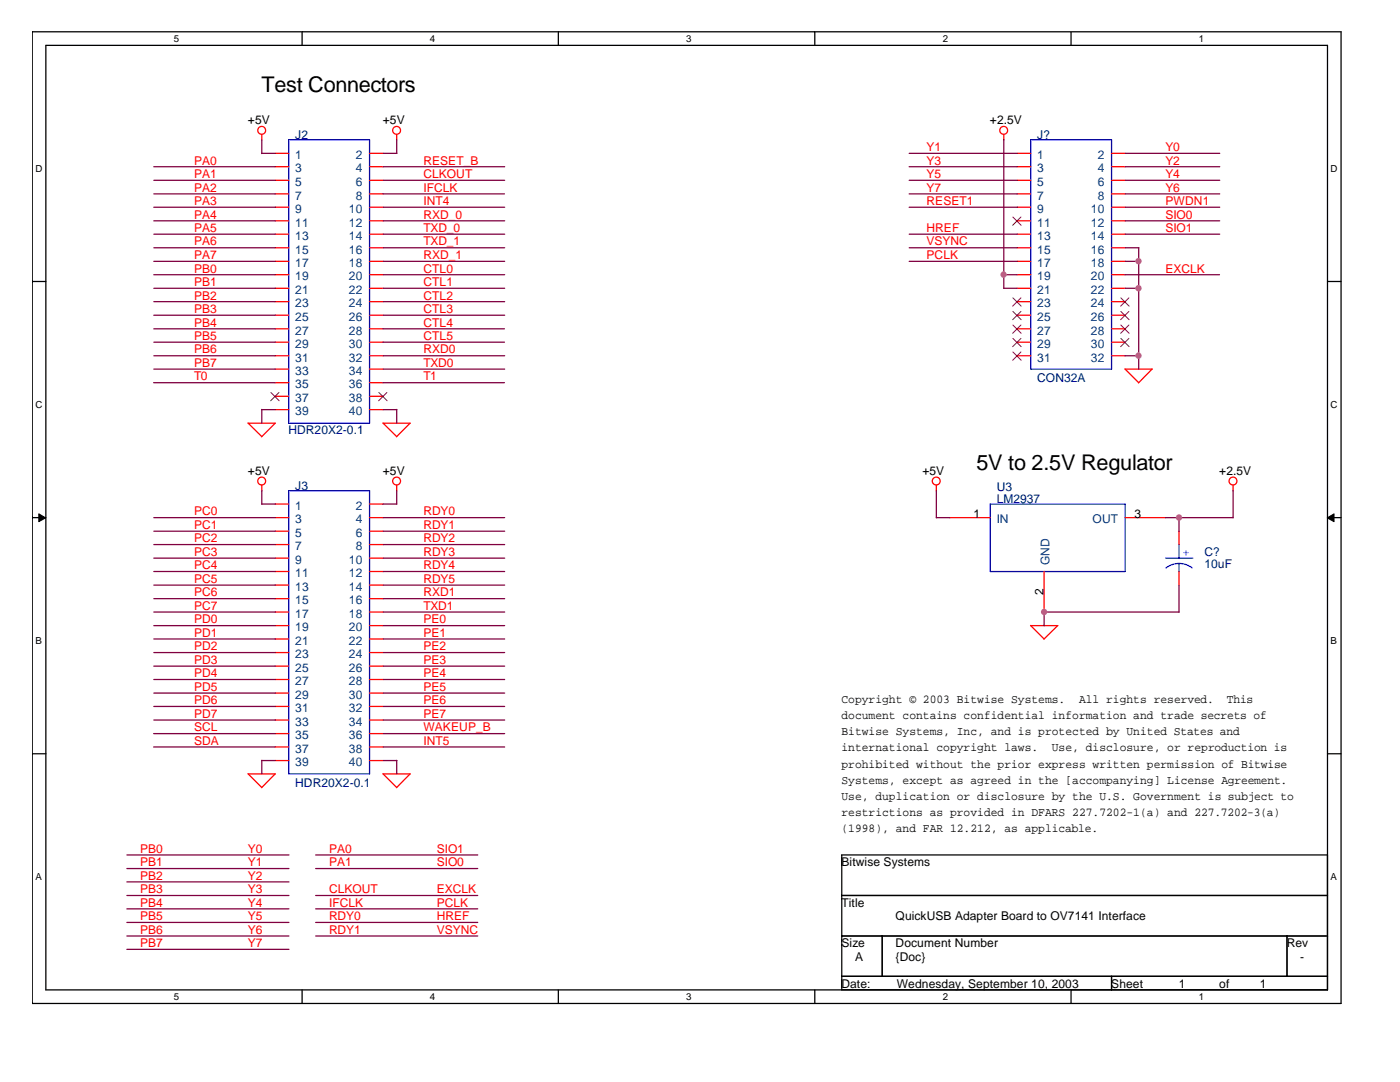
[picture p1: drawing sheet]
<svg xmlns="http://www.w3.org/2000/svg" width="279mm" height="216mm" viewBox="0 0 279 216" stroke-linecap="round" stroke-linejoin="round" font-family="sans-serif">
<path d="M6.4 6.3h261.2v193.9h-261.2zM9.2 9.1h255.7v188.4h-255.7z" fill="none" stroke="#000" stroke-width=".25"/>
<g fill="#fff">
<path d="M34.7 6.7h1v2.1h-1z"/>
<path d="M34.7 197.9h1v2.1h-1z"/>
</g>
<path d="M60.3 6.3v2.8M60.3 197.5v2.7" fill="none" stroke="#000" stroke-width=".25"/>
<g fill="#fff">
<path d="M85.8 6.7h1.1v2.1h-1.1z"/>
<path d="M85.8 197.9h1.1v2.1h-1.1z"/>
</g>
<path d="M111.4 6.3v2.8M111.4 197.5v2.7" fill="none" stroke="#000" stroke-width=".25"/>
<g fill="#fff">
<path d="M136.9 6.7h1.1v2.1h-1.1z"/>
<path d="M136.9 197.9h1.1v2.1h-1.1z"/>
</g>
<path d="M162.6 6.3v2.8M162.6 197.5v2.7" fill="none" stroke="#000" stroke-width=".25"/>
<g fill="#fff">
<path d="M188.1 6.7h1.1v2.1h-1.1z"/>
<path d="M188.1 197.9h1.1v2.1h-1.1z"/>
</g>
<path d="M213.7 6.3v2.8M213.7 197.5v2.7" fill="none" stroke="#000" stroke-width=".25"/>
<g fill="#fff">
<path d="M239.3 6.7h1v2.1h-1z"/>
<path d="M239.3 197.9h1v2.1h-1z"/>
<path d="M7.1 32.6h1.3v2.2h-1.3z"/>
<path d="M265.6 32.6h1.3v2.2h-1.3z"/>
<path d="M7.1 79.8h1.3v2.1h-1.3z"/>
<path d="M265.6 79.8h1.3v2.1h-1.3z"/>
</g>
<path d="M6.4 56.2h2.8M264.9 56.2h2.7" fill="none" stroke="#000" stroke-width=".25"/>
<g fill="#fff">
<path d="M7.1 126.9h1.2v2.1h-1.2z"/>
<path d="M265.6 126.9h1.2v2.1h-1.2z"/>
</g>
<path d="M6.4 103.3h2.8M264.9 103.3h2.7" fill="none" stroke="#000" stroke-width=".25"/>
<g fill="#000" stroke="#000" stroke-width=".2">
<path d="M7.7 102.5l1.4 .8-1.4 .8z" fill-rule="evenodd"/>
<path d="M264.9 103.3l1.3-.8v1.6z" fill-rule="evenodd"/>
</g>
<g fill="#fff">
<path d="M7.1 174h1.2v2.1h-1.2z"/>
<path d="M265.6 174h1.2v2.1h-1.2z"/>
</g>
<path d="M6.4 150.4h2.8M264.9 150.4h2.7M168 170.6h96.9v26.9h-96.9zM168 178.7h96.9M168 186.8h96.9M168 194.8h96.9M176.1 186.8v8M221.8 194.8v2.7M256.8 186.8v8" fill="none" stroke="#000" stroke-width=".25"/>
<g fill="none" stroke="#f00" stroke-width=".25">
<path d="M52.2 26.8v1.1M54.9 30.6h2.7M54.9 33.3h2.7M54.9 36h2.7M54.9 38.7h2.7M73.8 30.6h2.7M73.8 33.3h2.7M73.8 36h2.7M73.8 38.7h2.7M79.2 26.8v1.1M200.3 26.8v1.1M203 30.6h2.7"/>
<path d="M203 33.3h2.7M203 36h2.7M203 38.7h2.7M221.8 30.6h2.7M221.8 33.3h2.7M221.8 36h2.7M221.8 38.7h2.7M54.9 41.4h2.7M54.9 44.1h2.7M54.9 46.7h2.7M54.9 49.4h2.7M54.9 52.1h2.7"/>
<path d="M54.9 54.8h2.7M54.9 57.5h2.7M73.8 41.4h2.7M73.8 44.1h2.7M73.8 46.7h2.7M73.8 49.4h2.7M73.8 52.1h2.7M73.8 54.8h2.7M73.8 57.5h2.7M203 41.4h2.7M203 44.1h2.7M203 46.7h2.7"/>
<path d="M203 49.4h2.7M203 52.1h2.7M203 54.8h2.7M203 57.5h2.7M221.8 41.4h2.7M221.8 44.1h2.7M221.8 46.7h2.7M221.8 49.4h2.7M221.8 52.1h2.7M221.8 54.8h2.7M221.8 57.5h2.7M54.9 73.7h2.7"/>
<path d="M54.9 60.2h2.7M54.9 62.9h2.7M54.9 65.6h2.7M54.9 68.3h2.7M54.9 71h2.7M54.9 76.4h2.7M54.9 79.1h2.7M73.8 73.7h2.7M73.8 60.2h2.7M73.8 62.9h2.7M73.8 65.6h2.7M73.8 68.3h2.7"/>
<path d="M73.8 71h2.7M73.8 76.4h2.7M73.8 79.1h2.7M203 60.2h2.7M203 62.9h2.7M203 65.6h2.7M203 68.3h2.7M203 71h2.7M221.8 60.2h2.7M221.8 62.9h2.7M221.8 65.6h2.7M221.8 68.3h2.7"/>
<path d="M221.8 71h2.7M224.5 73.6l2.8 2.8M224.5 73.7h5.5M229.9 73.7l-2.7 2.7M49.5 84.4l2.7 2.7M49.5 84.4h5.5l-2.8 2.8M52.2 96.8v1.2M54.9 81.7h2.7M73.8 81.7h2.7M76.4 84.4l2.8 2.7M76.5 84.4h5.4M79.2 96.8v1.2"/>
<path d="M81.8 84.4l-2.7 2.8M186.9 96.8v1.2M246.1 96.8v1.2M54.9 103.3h2.7M54.9 100.6h2.7M54.9 106h2.7M54.9 108.7h2.7M54.9 111.4h2.7M54.9 114h2.7M54.9 116.7h2.7M54.9 119.5h2.7M73.8 103.3h2.7"/>
<path d="M73.8 100.6h2.7M73.8 106h2.7M73.8 108.7h2.7M73.8 111.4h2.7M73.8 114h2.7M73.8 116.7h2.7M73.8 119.5h2.7M189.5 103.3h8.1M208.4 114v8.1M224.5 103.3h8.1M235.3 106v2.7M235.3 114v2.7"/>
<path d="M54.9 124.8h2.7M54.9 122.1h2.7M54.9 127.5h2.7M54.9 130.2h2.7M54.9 132.9h2.7M54.9 135.6h2.7M54.9 138.3h2.7M73.8 124.8h2.7M73.8 122.1h2.7M73.8 127.5h2.7M73.8 130.2h2.7M73.8 132.9h2.7"/>
<path d="M73.8 135.6h2.7M73.8 138.3h2.7M205.7 124.8l2.6 2.7 2.8-2.7M205.7 124.8h5.4M49.5 154.4l2.7 2.7M49.5 154.4h5.5l-2.8 2.8M54.9 141h2.7M54.9 143.7h2.7M54.9 146.4h2.7M54.9 149h2.7M54.9 151.8h2.7M73.8 141h2.7"/>
<path d="M73.8 143.7h2.7M73.8 146.4h2.7M73.8 149h2.7M73.8 151.8h2.7M76.4 154.4l2.8 2.7M76.5 154.4h5.4M81.8 154.4l-2.7 2.8"/>
<circle cx="52.2" cy="26" r=".79"/>
<circle cx="79.1" cy="26" r=".79"/>
<circle cx="200.3" cy="26" r=".79"/>
<circle cx="52.2" cy="96" r=".79"/>
<circle cx="79.1" cy="96" r=".79"/>
<circle cx="186.8" cy="96" r=".79"/>
<circle cx="246.1" cy="96" r=".79"/>
</g>
<path d="M57.6 27.9h16.2v56.5h-16.2zM205.7 27.9h16.1v45.8h-16.1zM57.6 97.9h16.2v56.5h-16.2zM197.6 100.6h26.9v13.4h-26.9zM232.6 111.4h5.4M235.3 112.4l1.4 .3 1.2 .6M235.3 112.4l-1.4 .3-1.2 .6M235.3 108.7v2.7M235.3 112.4v1.7" fill="none" stroke="#00f" stroke-width=".25"/>
<g fill="none" stroke="#804000" stroke-width=".2">
<path d="M202.1 43.3l1.7 1.7M202.1 59.4l1.7 1.7M203.8 43.3l-1.7 1.7M203.8 59.4l-1.7 1.7M223.7 59.4l1.6 1.7M225.3 59.4l-1.7 1.7M54.1 78.3l1.6 1.7M55.7 78.3l-1.7 1.7M75.6 78.3l1.7 1.7M77.2 78.3l-1.6 1.7M202.1 62.1l1.7 1.7M202.1 64.9l1.7 1.6"/>
<path d="M202.1 67.5l1.7 1.7M202.1 70.2l1.7 1.7M203.8 62.1l-1.7 1.7M203.8 64.9l-1.7 1.6M203.8 67.5l-1.7 1.7M203.8 70.2l-1.7 1.7M223.7 62.1l1.6 1.7M223.7 64.9l1.6 1.6M223.7 67.5l1.6 1.7M225.3 62.1l-1.7 1.7M225.3 64.9l-1.7 1.6M225.3 67.5l-1.7 1.7"/>
</g>
<g fill="none" stroke="#800040" stroke-width=".25">
<path d="M30.7 33.3h24.3M30.7 36h24.3M30.7 38.7h24.3M52.2 30.6h2.7M52.2 27.9v2.7M76.4 38.7h24.3M76.5 30.6h2.7M76.5 33.3h24.2M76.5 36h24.2M79.2 27.8v2.8M181.4 30.6h21.6M181.4 33.3h21.6"/>
<path d="M181.4 36h21.6M181.4 38.7h21.6M200.3 27.8v29.7M224.5 30.6h18.9M224.5 33.3h18.9M224.5 36h18.9M224.5 38.7h18.9M30.7 41.4h24.3M30.7 44.1h24.3M30.7 46.7h24.3M30.7 49.4h24.3M30.7 54.8h24.3"/>
<path d="M30.7 57.5h24.3M30.7 52.1h24.3M76.5 41.4h24.2M76.5 44.1h24.2M76.5 46.7h24.2M76.5 49.4h24.2M76.5 54.8h24.2M76.5 57.5h24.2M76.5 52.1h24.2M181.4 41.4h21.6M181.4 46.7h21.6M181.4 49.4h21.6"/>
<path d="M181.4 52.1h21.6M200.3 54.8h2.7M200.3 57.5h2.7M224.5 54.8h18.9M224.5 41.4h18.9M224.5 44.1h18.9M224.5 46.7h18.9M224.5 49.4h2.8M224.5 57.5h2.8M224.5 52.1h2.8M227.3 49.4v24.3M30.7 76.4h24.2"/>
<path d="M30.7 71h24.3M30.7 60.2h24.3M30.7 68.3h24.3M30.7 65.6h24.3M30.7 62.9h24.3M30.7 73.7h24.3M76.4 68.3h24.3M76.4 65.6h24.3M76.4 76.4h24.3M76.5 71h24.2M76.5 60.2h24.2M76.5 62.9h24.2"/>
<path d="M76.5 73.7h24.2M224.5 71h2.8M52.2 81.7h2.7M52.2 81.7v2.7M52.2 97.9v2.7M76.5 81.7h2.7M79.2 81.7v2.7M79.2 97.9v2.7M186.9 97.9v5.4M246.1 97.9v5.4M30.7 103.3h24.3M30.7 116.7h24.3"/>
<path d="M30.7 108.7h24.3M30.7 106h24.3M30.7 111.4h24.3M30.7 114h24.3M30.7 119.5h24.3M52.2 100.6h2.8M76.4 100.6h2.8M76.5 103.3h24.2M76.5 116.7h24.2M76.5 108.7h24.2M76.5 106h24.2M76.5 111.4h24.2"/>
<path d="M76.5 114h24.2M76.5 119.5h24.2M186.9 103.3h2.7M232.6 103.3h13.5M235.3 103.2v2.8M235.3 116.7v5.5M30.7 122.1h24.3M30.7 132.9h24.3M30.7 124.8h24.3M30.7 130.2h24.3M30.7 127.5h24.3M30.7 138.3h24.3"/>
<path d="M30.7 135.6h24.3M76.5 122.1h24.2M76.5 132.9h24.2M76.5 124.8h24.2M76.5 130.2h24.2M76.5 127.5h24.2M76.5 138.3h24.2M76.5 135.6h24.2M235.3 122.1h-26.9v2.8M30.7 146.4h24.2M30.7 149h24.2M30.7 143.7h24.3"/>
<path d="M30.7 141h24.3M52.2 151.8h2.7M52.2 151.7v2.7M76.5 143.7h24.2M76.5 146.4h24.2M76.5 141h24.2M76.5 149h24.2M76.5 151.8h2.7M79.2 151.7v2.7M25.3 178.7h32.4M25.3 170.6h32.4M25.3 173.3h32.4"/>
<path d="M25.3 176h32.4M63 178.7h32.3M63 170.6h32.3M63 173.3h32.3M25.3 181.3h32.4M25.3 184.1h32.4M25.3 186.8h32.4M25.3 189.4h32.4M63 181.3h32.3M63 184.1h32.3M63 186.8h32.3"/>
</g>
<g fill="#f0f" stroke="#f0f" stroke-width=".25">
<circle cx="200.3" cy="54.8" r=".52"/>
<circle cx="227.2" cy="71" r=".52"/>
<circle cx="227.2" cy="52.1" r=".51"/>
<circle cx="227.2" cy="57.5" r=".52"/>
<circle cx="208.4" cy="122.1" r=".52"/>
<circle cx="235.3" cy="103.3" r=".52"/>
</g>
<g font-size="4.3">
<text x="52.2" y="18.4">Test Connectors</text>
<text x="194.9" y="93.8">5V to 2.5V Regulator</text>
</g>
<g font-size="2.4">
<text x="49.5" y="24.8">+5V</text>
<text x="76.4" y="24.8">+5V</text>
<text x="197.6" y="24.8">+2.5V</text>
<text x="49.5" y="94.8">+5V</text>
<text x="76.4" y="94.8">+5V</text>
<text x="184.1" y="94.8">+5V</text>
<text x="243.3" y="94.8">+2.5V</text>
<text x="194.3" y="103.3">1</text>
<text x="226.4" y="103.3">3</text>
<text x="208.3" y="118.8" transform="rotate(-90 208.3 118.8)">2</text>
<text x="167.9" y="140.3">Copyright © 2003 Bitwise Systems.</text>
<text x="167.9" y="143.5">document contains confidential information and trade secrets of</text>
<text x="215.3" y="140.3">All rights reserved.</text>
<text x="244.9" y="140.3">This</text>
<text x="167.9" y="146.7">Bitwise Systems, Inc, and is protected by United States and</text>
<text x="167.9" y="149.9">international copyright laws.</text>
<text x="209.9" y="149.9">Use, disclosure, or reproduction is</text>
<text x="167.9" y="153.2">prohibited without the prior express written permission of Bitwise</text>
<text x="167.9" y="156.4">Systems, except as agreed in the [accompanying] License Agreement.</text>
<text x="167.9" y="159.6">Use, duplication or disclosure by the U.S. Government is subject to</text>
<text x="167.9" y="162.8">restrictions as provided in DFARS 227.7202-1(a) and 227.7202-3(a)</text>
<text x="167.9" y="166">(1998), and FAR 12.212, as applicable.</text>
<text x="167.9" y="172.8">Bitwise Systems</text>
<text x="167.9" y="180.9">Title</text>
<text x="178.7" y="183.6">QuickUSB Adapter Board to OV7141 Interface</text>
<text x="167.9" y="189">Size</text>
<text x="170.6" y="191.7">A</text>
<text x="178.7" y="189">Document Number</text>
<text x="178.7" y="191.7">{Doc}</text>
<text x="256.8" y="189">Rev</text>
<text x="259.5" y="191.7">-</text>
<text x="167.9" y="197.1">Date:</text>
<text x="179" y="197.1">Wednesday, September 10, 2003</text>
<text x="221.8" y="197.1">Sheet</text>
<text x="235.2" y="197.1">1</text>
<text x="243.3" y="197.1">of</text>
<text x="251.4" y="197.1">1</text>
</g>
<g font-size="2.4" fill="#000080">
<text x="58.9" y="27.7">J2</text>
<text x="207" y="27.7">J?</text>
<text x="207" y="76.2">CON32A</text>
<text x="57.6" y="86.7">HDR20X2-0.1</text>
<text x="58.9" y="97.7">J3</text>
<text x="198.9" y="98">U3</text>
<text x="198.9" y="100.4">LM2937</text>
<text x="240.4" y="110.9">C?</text>
<text x="240.4" y="113.3">10uF</text>
<text x="58.9" y="157">HDR20X2-0.1</text>
</g>
<g font-size="2.4" fill="#f00">
<text x="38.7" y="32.9">PA0</text>
<text x="38.7" y="35.5">PA1</text>
<text x="84.5" y="35.5">CLKOUT</text>
<text x="84.5" y="32.9">RESET_B</text>
<text x="184.9" y="30.1">Y1</text>
<text x="184.9" y="32.9">Y3</text>
<text x="184.9" y="35.5">Y5</text>
<text x="232.6" y="35.5">Y4</text>
<text x="232.6" y="32.9">Y2</text>
<text x="232.6" y="30.1">Y0</text>
<text x="38.7" y="40.9">PA3</text>
<text x="38.7" y="38.2">PA2</text>
<text x="84.5" y="40.9">INT4</text>
<text x="84.5" y="38.2">IFCLK</text>
<text x="184.9" y="38.2">Y7</text>
<text x="184.9" y="40.9">RESET1</text>
<text x="232.6" y="38.2">Y6</text>
<text x="232.6" y="40.9">PWDN1</text>
<text x="38.7" y="46.3">PA5</text>
<text x="38.7" y="43.6">PA4</text>
<text x="84.5" y="43.6">RXD_0</text>
<text x="84.5" y="46.3">TXD_0</text>
<text x="184.9" y="46.3">HREF</text>
<text x="232.6" y="43.6">SIO0</text>
<text x="232.6" y="46.3">SIO1</text>
<text x="38.7" y="51.7">PA7</text>
<text x="38.7" y="49">PA6</text>
<text x="84.5" y="51.7">RXD_1</text>
<text x="84.5" y="49">TXD_1</text>
<text x="184.9" y="49">VSYNC</text>
<text x="184.9" y="51.7">PCLK</text>
<text x="38.7" y="54.4">PB0</text>
<text x="38.7" y="59.8">PB2</text>
<text x="38.7" y="57.1">PB1</text>
<text x="84.5" y="57.1">CTL1</text>
<text x="84.5" y="54.4">CTL0</text>
<text x="84.5" y="59.8">CTL2</text>
<text x="232.6" y="54.4">EXCLK</text>
<text x="38.7" y="65.2">PB4</text>
<text x="38.7" y="62.4">PB3</text>
<text x="84.5" y="62.4">CTL3</text>
<text x="84.5" y="65.2">CTL4</text>
<text x="38.7" y="70.5">PB6</text>
<text x="38.7" y="67.9">PB5</text>
<text x="84.5" y="70.5">RXD0</text>
<text x="84.5" y="67.9">CTL5</text>
<text x="38.7" y="73.2">PB7</text>
<text x="38.7" y="75.9">T0</text>
<text x="84.5" y="73.2">TXD0</text>
<text x="84.5" y="75.9">T1</text>
<text x="38.7" y="105.5">PC1</text>
<text x="38.7" y="102.8">PC0</text>
<text x="84.5" y="105.5">RDY1</text>
<text x="84.5" y="102.8">RDY0</text>
<text x="38.7" y="108.2">PC2</text>
<text x="38.7" y="110.9">PC3</text>
<text x="38.7" y="113.6">PC4</text>
<text x="84.5" y="110.9">RDY3</text>
<text x="84.5" y="108.2">RDY2</text>
<text x="84.5" y="113.6">RDY4</text>
<text x="38.7" y="116.3">PC5</text>
<text x="38.7" y="119">PC6</text>
<text x="84.5" y="119">RXD1</text>
<text x="84.5" y="116.3">RDY5</text>
<text x="38.7" y="124.4">PD0</text>
<text x="38.7" y="121.7">PC7</text>
<text x="84.5" y="124.4">PE0</text>
<text x="84.5" y="121.7">TXD1</text>
<text x="38.7" y="129.8">PD2</text>
<text x="38.7" y="127.1">PD1</text>
<text x="84.5" y="129.8">PE2</text>
<text x="84.5" y="127.1">PE1</text>
<text x="38.7" y="132.5">PD3</text>
<text x="38.7" y="137.8">PD5</text>
<text x="38.7" y="135.2">PD4</text>
<text x="84.5" y="137.8">PE5</text>
<text x="84.5" y="132.5">PE3</text>
<text x="84.5" y="135.2">PE4</text>
<text x="38.7" y="143.2">PD7</text>
<text x="38.7" y="140.5">PD6</text>
<text x="84.5" y="140.5">PE6</text>
<text x="84.5" y="143.2">PE7</text>
<text x="38.7" y="145.9">SCL</text>
<text x="38.7" y="148.6">SDA</text>
<text x="84.5" y="148.6">INT5</text>
<text x="84.5" y="145.9">WAKEUP_B</text>
<text x="27.9" y="170.1">PB0</text>
<text x="27.9" y="172.8">PB1</text>
<text x="49.5" y="170.1">Y0</text>
<text x="49.5" y="172.8">Y1</text>
<text x="65.7" y="170.1">PA0</text>
<text x="65.7" y="172.8">PA1</text>
<text x="87.2" y="170.1">SIO1</text>
<text x="87.2" y="172.8">SIO0</text>
<text x="27.9" y="175.6">PB2</text>
<text x="27.9" y="178.2">PB3</text>
<text x="49.5" y="175.6">Y2</text>
<text x="49.5" y="178.2">Y3</text>
<text x="65.7" y="178.2">CLKOUT</text>
<text x="87.2" y="178.2">EXCLK</text>
<text x="27.9" y="180.9">PB4</text>
<text x="27.9" y="183.6">PB5</text>
<text x="49.5" y="180.9">Y4</text>
<text x="49.5" y="183.6">Y5</text>
<text x="65.7" y="180.9">IFCLK</text>
<text x="65.7" y="183.6">RDY0</text>
<text x="87.2" y="180.9">PCLK</text>
<text x="87.2" y="183.6">HREF</text>
<text x="27.9" y="186.3">PB6</text>
<text x="27.9" y="189">PB7</text>
<text x="49.5" y="186.3">Y6</text>
<text x="49.5" y="189">Y7</text>
<text x="65.7" y="186.3">RDY1</text>
<text x="87.2" y="186.3">VSYNC</text>
</g>
<g font-size="2.4" fill="#004080">
<text x="58.9" y="31.8">1</text>
<text x="58.9" y="34.4">3</text>
<text x="71" y="31.8">2</text>
<text x="71" y="34.4">4</text>
<text x="207" y="31.8">1</text>
<text x="207" y="34.4">3</text>
<text x="219.1" y="31.8">2</text>
<text x="219.1" y="34.4">4</text>
<text x="58.9" y="37.1">5</text>
<text x="58.9" y="39.8">7</text>
<text x="71" y="37.1">6</text>
<text x="71" y="39.8">8</text>
<text x="207" y="37.1">5</text>
<text x="207" y="39.8">7</text>
<text x="219.1" y="37.1">6</text>
<text x="219.1" y="39.8">8</text>
<text x="58.9" y="42.5">9</text>
<text x="58.9" y="45.2">11</text>
<text x="58.9" y="47.9">13</text>
<text x="69.6" y="42.5">10</text>
<text x="69.6" y="45.2">12</text>
<text x="69.6" y="47.9">14</text>
<text x="207" y="42.5">9</text>
<text x="207" y="45.2">11</text>
<text x="207" y="47.9">13</text>
<text x="217.7" y="42.5">10</text>
<text x="217.7" y="45.2">12</text>
<text x="217.7" y="47.9">14</text>
<text x="58.9" y="50.6">15</text>
<text x="58.9" y="53.3">17</text>
<text x="69.6" y="50.6">16</text>
<text x="69.6" y="53.3">18</text>
<text x="207" y="50.6">15</text>
<text x="207" y="53.3">17</text>
<text x="217.7" y="50.6">16</text>
<text x="217.7" y="53.3">18</text>
<text x="58.9" y="56">19</text>
<text x="58.9" y="58.7">21</text>
<text x="69.6" y="56">20</text>
<text x="69.6" y="58.7">22</text>
<text x="207" y="56">19</text>
<text x="207" y="58.7">21</text>
<text x="217.7" y="56">20</text>
<text x="217.7" y="58.7">22</text>
<text x="58.9" y="61.3">23</text>
<text x="58.9" y="64.1">25</text>
<text x="69.6" y="61.3">24</text>
<text x="69.6" y="64.1">26</text>
<text x="207" y="61.3">23</text>
<text x="207" y="64.1">25</text>
<text x="217.7" y="61.3">24</text>
<text x="217.7" y="64.1">26</text>
<text x="58.9" y="66.8">27</text>
<text x="58.9" y="69.4">29</text>
<text x="69.6" y="66.8">28</text>
<text x="69.6" y="69.4">30</text>
<text x="207" y="66.8">27</text>
<text x="207" y="69.4">29</text>
<text x="217.7" y="66.8">28</text>
<text x="217.7" y="69.4">30</text>
<text x="58.9" y="72.1">31</text>
<text x="58.9" y="74.8">33</text>
<text x="58.9" y="77.5">35</text>
<text x="69.6" y="72.1">32</text>
<text x="69.6" y="74.8">34</text>
<text x="69.6" y="77.5">36</text>
<text x="207" y="72.1">31</text>
<text x="217.7" y="72.1">32</text>
<text x="58.9" y="80.2">37</text>
<text x="58.9" y="82.9">39</text>
<text x="69.6" y="80.2">38</text>
<text x="69.6" y="82.9">40</text>
<text x="58.9" y="101.7">1</text>
<text x="71" y="101.7">2</text>
<text x="58.9" y="104.4">3</text>
<text x="58.9" y="107.1">5</text>
<text x="71" y="104.4">4</text>
<text x="71" y="107.1">6</text>
<text x="198.9" y="104.4">IN</text>
<text x="218.1" y="104.4">OUT</text>
<text x="58.9" y="109.8">7</text>
<text x="58.9" y="112.5">9</text>
<text x="69.6" y="112.5">10</text>
<text x="71" y="109.8">8</text>
<text x="209.5" y="112.7" transform="rotate(-90 209.5 112.7)">GND</text>
<text x="58.9" y="115.2">11</text>
<text x="58.9" y="117.9">13</text>
<text x="69.6" y="115.2">12</text>
<text x="69.6" y="117.9">14</text>
<text x="58.9" y="120.6">15</text>
<text x="58.9" y="123.3">17</text>
<text x="58.9" y="126">19</text>
<text x="69.6" y="120.6">16</text>
<text x="69.6" y="123.3">18</text>
<text x="69.6" y="126">20</text>
<text x="58.9" y="128.7">21</text>
<text x="58.9" y="131.4">23</text>
<text x="69.6" y="128.7">22</text>
<text x="69.6" y="131.4">24</text>
<text x="58.9" y="134.1">25</text>
<text x="58.9" y="136.7">27</text>
<text x="69.6" y="134.1">26</text>
<text x="69.6" y="136.7">28</text>
<text x="58.9" y="139.4">29</text>
<text x="58.9" y="142.1">31</text>
<text x="69.6" y="139.4">30</text>
<text x="69.6" y="142.1">32</text>
<text x="58.9" y="144.8">33</text>
<text x="58.9" y="147.5">35</text>
<text x="69.6" y="144.8">34</text>
<text x="69.6" y="147.5">36</text>
<text x="58.9" y="150.2">37</text>
<text x="58.9" y="152.9">39</text>
<text x="69.6" y="150.2">38</text>
<text x="69.6" y="152.9">40</text>
</g>
<text font-size="2.4" fill="#00f" x="236.1" y="111">+</text>
<g font-size="1.9">
<text x="34.7" y="8.4">5</text>
<text x="85.8" y="8.4">4</text>
<text x="136.9" y="8.4">3</text>
<text x="188.1" y="8.4">2</text>
<text x="239.3" y="8.4">1</text>
<text x="7.1" y="34.3">D</text>
<text x="265.6" y="34.3">D</text>
<text x="7.1" y="81.4">C</text>
<text x="265.6" y="81.4">C</text>
<text x="7.1" y="128.6">B</text>
<text x="265.6" y="128.6">B</text>
<text x="7.1" y="175.7">A</text>
<text x="265.6" y="175.7">A</text>
<text x="34.7" y="199.6">5</text>
<text x="85.8" y="199.6">4</text>
<text x="136.9" y="199.6">3</text>
<text x="188.1" y="199.6">2</text>
<text x="239.3" y="199.6">1</text>
</g>
</svg>
